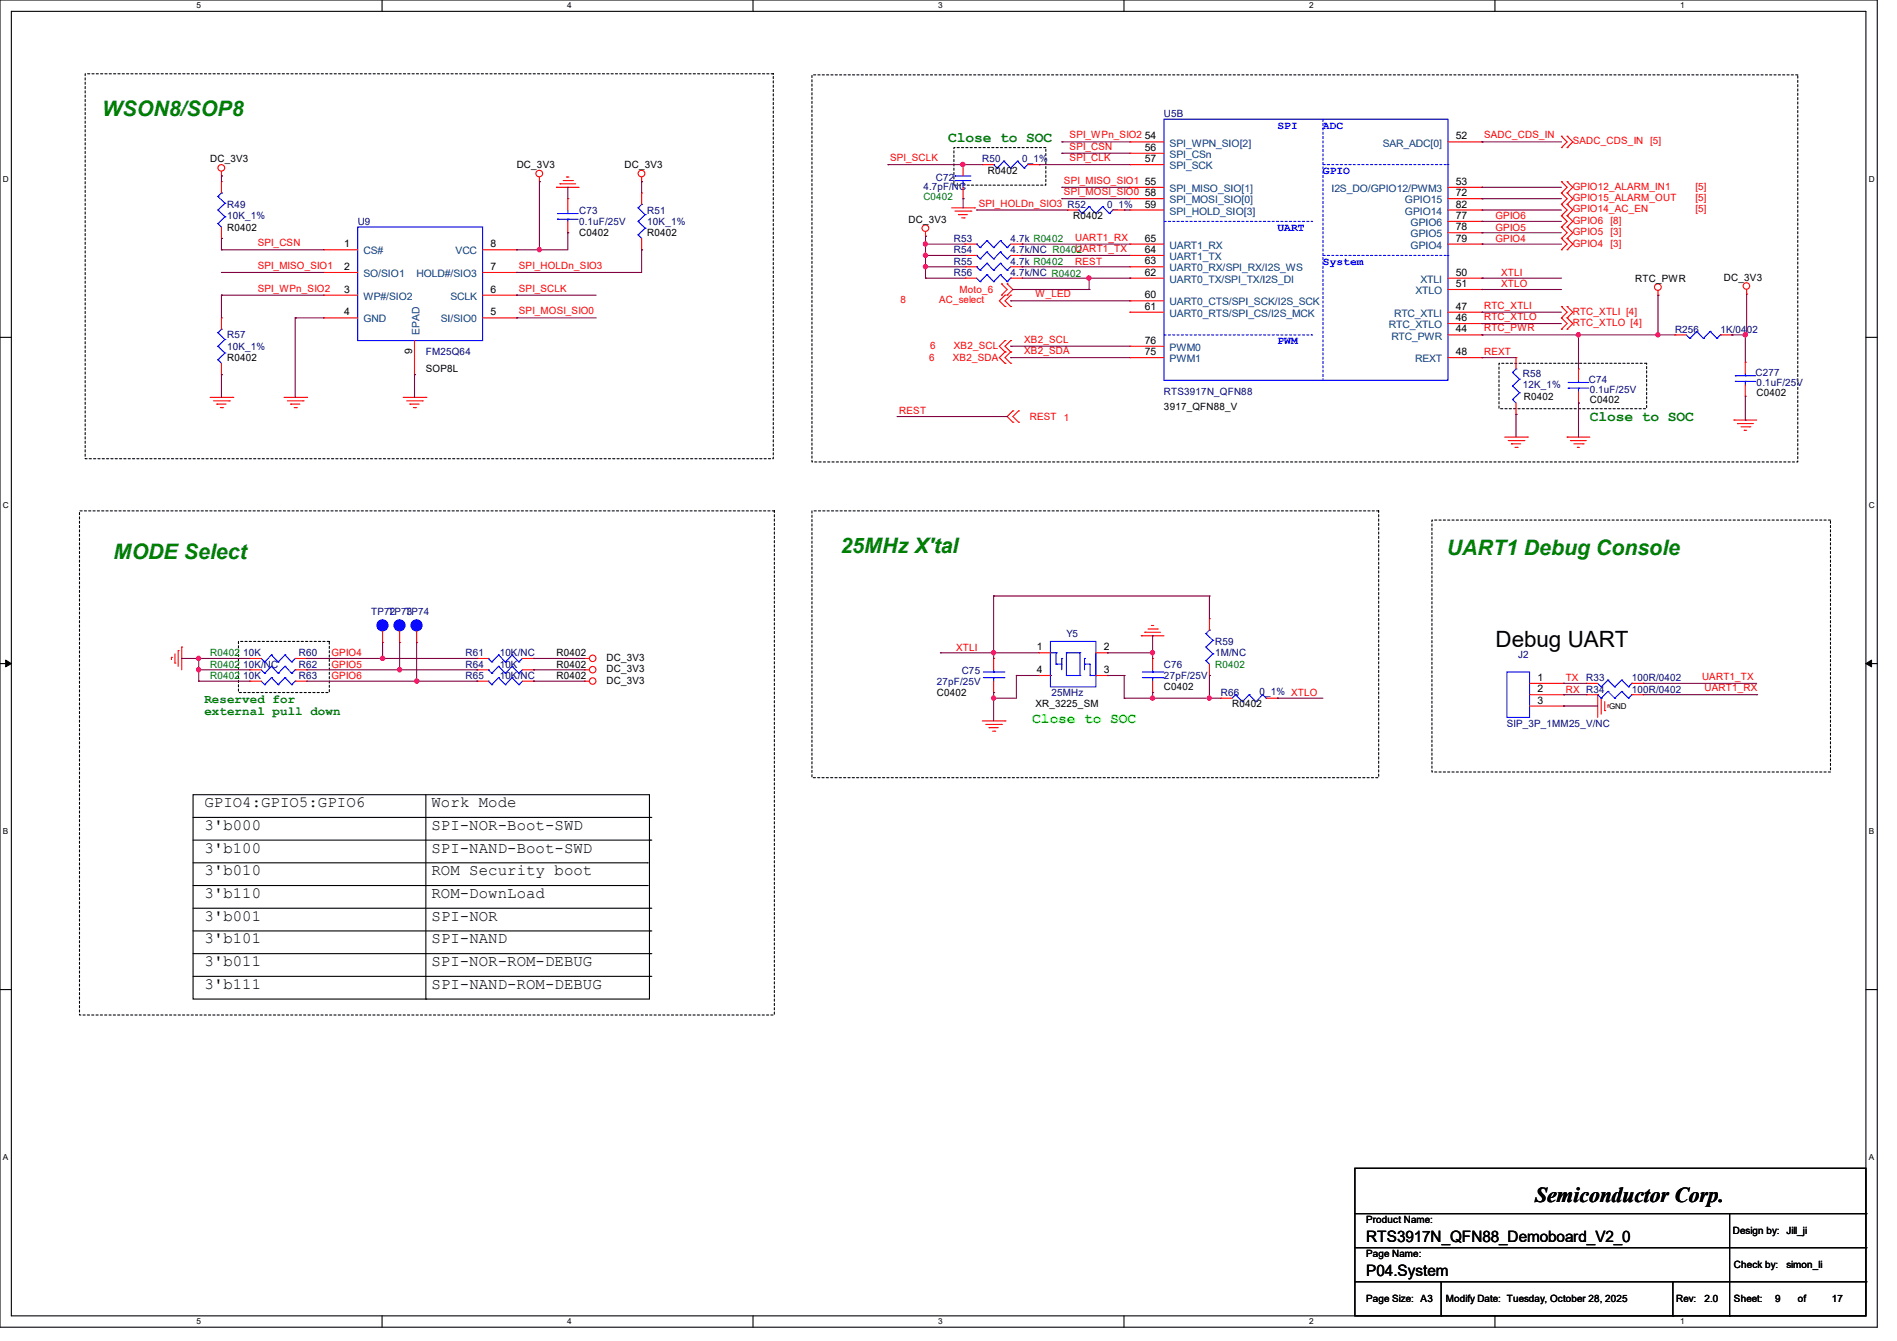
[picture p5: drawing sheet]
<svg xmlns="http://www.w3.org/2000/svg" width="297mm" height="210mm" viewBox="0 0 297 210" stroke-linecap="round" stroke-linejoin="round" font-family="sans-serif">
<path d="M0 0h293.9v207.9h-293.9zM1.8 1.8h290.3v204.3h-290.3z" fill="none" stroke="#000" stroke-width=".17"/>
<g fill="#fff">
<path d="M30.8 .2h.7v1.4h-.7z"/>
<path d="M30.8 206.2h.7v1.4h-.7z"/>
</g>
<path d="M59.8 0v1.8M59.8 206.1v1.8" fill="none" stroke="#000" stroke-width=".17"/>
<g fill="#fff">
<path d="M88.8 .2h.7v1.4h-.7z"/>
<path d="M88.8 206.2h.7v1.4h-.7z"/>
</g>
<path d="M117.9 0v1.8M117.9 206.1v1.8" fill="none" stroke="#000" stroke-width=".17"/>
<g fill="#fff">
<path d="M146.9 .2h.7v1.4h-.7z"/>
<path d="M146.9 206.2h.7v1.4h-.7z"/>
</g>
<path d="M176 0v1.8M176 206.1v1.8" fill="none" stroke="#000" stroke-width=".17"/>
<g fill="#fff">
<path d="M205 .2h.7v1.4h-.7z"/>
<path d="M205 206.2h.7v1.4h-.7z"/>
</g>
<path d="M234.1 0v1.8M234.1 206.1v1.8" fill="none" stroke="#000" stroke-width=".17"/>
<g fill="#fff">
<path d="M263.1 .2h.6v1.4h-.6z"/>
<path d="M263.1 206.2h.6v1.4h-.6z"/>
<path d="M.5 27.3h.9v1.4h-.9z"/>
<path d="M292.6 27.3h.9v1.4h-.9z"/>
<path d="M.5 78.4h.9v1.4h-.9z"/>
<path d="M292.6 78.4h.9v1.4h-.9z"/>
</g>
<path d="M0 52.8h1.8M292.1 52.8h1.8" fill="none" stroke="#000" stroke-width=".17"/>
<g fill="#fff">
<path d="M.5 129.5h.8v1.4h-.8z"/>
<path d="M292.6 129.5h.8v1.4h-.8z"/>
</g>
<path d="M0 103.9h1.8M292.1 103.9h1.8" fill="none" stroke="#000" stroke-width=".17"/>
<path d="M.9 103.4l.9 .5-.9 .5zM292.1 103.9l.9-.5v1z" fill="#000" stroke="#000" stroke-width=".16"/>
<g fill="#fff">
<path d="M.5 180.5h.8v1.4h-.8z"/>
<path d="M292.6 180.5h.8v1.4h-.8z"/>
</g>
<g fill="none" stroke="#000" stroke-width=".17">
<path d="M30.2 124.5h71.5v32h-71.5zM30.2 135.1h71.1M30.2 131.6h71.7M30.2 138.7h71.1M30.2 128h71.7M66.7 124.5v32M101.3 135.1h.1M101.3 138.7h.1M101.9 131.6h.1M101.9 128h.1M0 155h1.8M30.2 145.8h71.7"/>
<path d="M30.2 149.4h71.7M30.2 152.9h71.7M30.2 142.2h71.7M66.7 156.5h.1M101.9 145.8h.1M101.9 149.4h.1M101.9 152.9h.1M101.9 142.2h.1M292.1 155h1.8M212.1 183h80v23.1h-80zM212.1 195.4h80M212.1 190.1h80"/>
<path d="M270.8 190.1v16M292.1 195.4h.1M292.1 190.1h.1M212.1 200.7h80M225.6 206.1h.1M225.6 200.7v5.4M261.9 206.1h.1M261.9 200.7v5.4M270.8 206.1h.1M292.1 200.7h.1"/>
</g>
<path d="M13.3 11.6h107.8v60.2h-107.8zM127.1 11.7h154.4v60.6h-154.4zM149.4 23.1h14.3v5.9h-14.3zM234.7 56.9h23.1v7.1h-23.1zM12.4 80h108.8v79h-108.8zM127.1 80h88.8v41.8h-88.8zM224.2 81.4h62.4v39.5h-62.4zM37.3 100.5h14.3v8h-14.3z" fill="none" stroke="#000" stroke-width=".17" stroke-dasharray=".3"/>
<g fill="none" stroke="#f00" stroke-width=".17">
<path d="M34.7 27.6h.1M34.7 37.3h.1M34.7 28.4h.1M34.7 26.8v.8M34.7 28.4v1.8M34.7 35.6v1.7M50.7 39.1h.1M50.7 39.1h5.3M75.6 39.1h5.3M80.9 39.1h.1M84.5 28.4h.1M84.5 27.7v.7"/>
<path d="M87.1 29.3h.1M87.1 29.3h3.6M87.7 28.8h.1M87.7 28.8h2.4M88.2 28.3h1.4M88.7 27.7h.1M88.7 27.7h.4M88.9 36.4h.1M88.9 31.1h.1M88.9 31.1v1.8M88.9 34.7v1.7M89.6 28.3h.1"/>
<path d="M100.5 28.4h.1M100.5 39.1h.1M100.5 30.2h.1M100.5 27.7v.7M100.5 30.2v1.8M100.5 37.3v1.8M144.9 37h.1M144.9 36.3v.7M149 32.6h3.6M149.5 33.1h2.5M150.1 33.6h.1M150.1 33.6h1.4"/>
<path d="M150.6 34.1h.4M150.8 25.8h.1M150.8 31.1h.1M150.8 25.8v1.8M150.8 29.3v1.8M151 34.1h.1M151.1 38.2h.1M151.1 38.2h1.8M152 33.1h.1M152.6 32.6h.1M153.8 25.8h.1M153.8 25.8h1.8"/>
<path d="M158.2 38.2h1.8M160 38.2h.1M160.9 25.8h1.8M162.7 25.8h.1M167.1 32.9h.1M167.1 32.9h1.8M174.2 32.9h1.8M176 32.9h.1M176.9 31.1h.1M176.9 25.8h.1M176.9 22.2h.1M176.9 32.9h.1"/>
<path d="M176.9 29.3h.1M176.9 24h.1M176.9 38.2h.1M176.9 29.3h5.3M176.9 38.2h5.3M176.9 32.9h5.3M176.9 25.8h5.3M176.9 31.1h5.3M176.9 22.2h5.3M176.9 24h5.3M226.7 29.3h5.3M226.7 38.2h5.3"/>
<path d="M226.7 32.9h5.3M226.7 31.1h5.3M226.7 36.4h5.3M226.7 22.2h5.3M226.7 34.7h5.3M232 29.3h.1M232 38.2h.1M232 36.4h.1M232 22.2h.1M232 34.7h.1M232 32.9h.1M232 31.1h.1"/>
<path d="M244.5 23.1h.1M244.5 21.3h.1M244.5 30.2h.1M244.5 28.4h.1M244.5 32h.1M244.5 35.6h.1M244.5 33.8h.1M244.5 37.3h.1M244.5 39.1h.1M244.5 21.3l.9 .9-.9 .9M244.5 28.4l.9 .9-.9 .9M244.5 30.2l.9 .9-.9 .9"/>
<path d="M244.5 33.8l.9 .9-.9 .9M244.5 32l.9 .9-.9 .9M244.5 35.6l.9 .8-.9 .9M244.5 37.3l.9 .9-.9 .9M245.4 23.1h.1M245.4 21.3h.1M245.4 30.2h.1M245.4 28.4h.1M245.4 32h.1M245.4 35.6h.1M245.4 33.8h.1M245.4 37.3h.1"/>
<path d="M245.4 39.1h.1M245.4 21.3l.9 .9-.9 .9M245.4 28.4l.9 .9-.9 .9M245.4 30.2l.9 .9-.9 .9M245.4 33.8l.9 .9-.9 .9M245.4 32l.9 .9-.9 .9M245.4 35.6l.9 .8-.9 .9M245.4 37.3l.9 .9-.9 .9M34.7 58.7h.1M34.7 49.8h.1M34.7 49.8v1.8M34.7 56.9v1.8"/>
<path d="M50.7 42.7h.1M50.7 46.2h.1M50.7 49.8h.1M50.7 42.7h5.3M50.7 46.2h5.3M50.7 49.8h5.3M64.9 58.7h.1M64.9 53.3v5.4M75.6 42.7h5.3M75.6 46.2h5.3M75.6 49.8h5.3M80.9 49.8h.1"/>
<path d="M80.9 46.2h.1M80.9 42.7h.1M151.1 43.6h.1M151.1 41.8h.1M151.1 40h.1M151.1 43.6h1.8M151.1 41.8h1.8M151.1 40h1.8M156.8 46.2h.1M156.8 44.4h.1M156.8 44.4l.9 .9-.9 .9M157.4 55.1h.1"/>
<path d="M157.4 56.9h.1M157.4 53.3h.1M157.4 46.2h.1M157.4 48h.1M157.4 55.1l-.9 .9 .9 .9M157.4 53.3l-.9 .9 .9 .9M157.4 46.2l-.9 .9 .9 .9M157.7 44.4h.1M157.7 46.2h.1M157.7 44.4l.9 .9-.9 .9M158.2 55.1h.1M158.2 56.9h.1"/>
<path d="M158.2 53.3h.1M158.2 46.2h.1M158.2 48h.1M158.2 55.1l-.8 .9 .8 .9M158.2 53.3l-.8 .9 .8 .9M158.2 46.2l-.8 .9 .8 .9M158.2 43.6h1.8M158.2 41.8h1.8M158.2 40h1.8M160 43.6h.1M160 41.8h.1M160 40h.1"/>
<path d="M176.9 54.2h.1M176.9 56h.1M176.9 43.6h.1M176.9 48.9h.1M176.9 47.1h.1M176.9 41.8h.1M176.9 40h.1M176.9 43.6h5.3M176.9 41.8h5.3M176.9 54.2h5.3M176.9 56h5.3M176.9 48.9h5.3"/>
<path d="M176.9 47.1h5.3M176.9 40h5.3M226.7 43.6h5.3M226.7 56h5.3M226.7 50.7h5.3M226.7 52.5h5.3M226.7 48.9h5.3M226.7 45.3h5.3M232 50.7h.1M232 52.5h.1M232 48.9h.1M232 43.6h.1"/>
<path d="M232 45.3h.1M232 56h.1M237.4 56h.1M237.4 56v1.8M244.5 49.8h.1M244.5 48h.1M244.5 51.6h.1M244.5 48l.9 .9-.9 .9M244.5 49.8l.9 .9-.9 .9M245.4 49.8h.1M245.4 48h.1M245.4 51.6h.1"/>
<path d="M245.4 48l.9 .9-.9 .9M245.4 49.8l.9 .9-.9 .9M247.1 57.8h.1M247.1 57.8v1.8M259.6 46.2h.1M259.6 45.5v.7M262.3 52.5h.1M262.3 52.5h1.7M269.4 52.5h1.7M271.1 52.5h.1M273.3 56.7h.1M273.3 56.7v1.8"/>
<path d="M273.5 46.1h.1M273.5 45.3v.8M32.9 62.2h3.5M33.4 62.8h2.5M34 63.3h.1M34 63.3h1.4M34.5 63.8h.3M34.8 63.8h.1M35.9 62.8h.1M36.4 62.2h.1M44.4 62.2h3.6M45 62.8h2.5"/>
<path d="M45.5 63.3h.1M45.5 63.3h1.4M46.1 63.8h.3M46.4 63.8h.1M47.5 62.8h.1M48 62.2h.1M63.1 62.2h3.6M63.7 62.8h2.4M64.2 63.3h.1M64.2 63.3h1.4M64.7 63.8h.4M65.1 63.8h.1"/>
<path d="M66.1 62.8h.1M66.7 62.2h.1M158.6 64.3h.1M158.6 66.1h.1M158.6 64.3l-.9 .9 .9 .9M159.5 66.1h.1M159.5 64.3h.1M159.5 64.3l-.9 .9 .9 .9M235.6 68.5h3.5M236.1 69h2.5M236.6 69.5h.1M236.6 69.5h1.5"/>
<path d="M237.2 70.1h.3M237.4 64.9h.1M237.4 63.1v1.8M237.5 70.1h.1M238.6 69h.1M239.1 68.5h.1M245.4 68.5h.1M245.4 68.5h3.5M245.9 69h.1M245.9 69h2.5M246.4 69.5h1.5M247 70.1h.1"/>
<path d="M247 70.1h.3M247.1 63.1h.1M247.1 61.3v1.8M247.9 69.5h.1M271.5 65.8h.1M271.5 65.8h3.5M272 66.3h.1M272 66.3h2.5M272.6 66.8h1.4M273.1 67.4h.1M273.1 67.4h.4M273.3 62.1h.1"/>
<path d="M273.3 60.3v1.8M274 66.8h.1M59.9 98.8v1.8M62.6 98.8v1.8M65.2 98.8v1.8M178.7 99.6h.1M178.7 99.6h3.5M179.2 99h.1M179.2 99h2.5M179.7 98.5h1.5M180.3 98h.1M180.3 98h.3"/>
<path d="M181.2 98.5h.1M189.4 96.9h.1M189.4 96.9v1.8M26.8 103h.1M26.8 103v.3M27.4 103.8h.1M27.4 102.4v1.4M27.9 101.9h.1M27.9 101.9v2.5M28.4 101.3h.1M28.4 101.3v3.6M39.1 104.9h.1"/>
<path d="M39.1 103.1h.1M39.1 106.7h.1M39.1 106.7h1.8M39.1 104.9h1.8M39.1 103.1h1.8M46.2 106.7h1.8M46.2 104.9h1.8M46.2 103.1h1.8M48 104.9h.1M48 103.1h.1M48 106.7h.1M59.9 100.6h.1"/>
<path d="M62.6 100.6h.1M65.2 100.6h.1M74.7 104.9h.1M74.7 106.7h.1M74.7 103.1h.1M74.7 106.7h1.8M74.7 104.9h1.8M74.7 103.1h1.8M81.8 106.7h1.8M81.8 104.9h1.8M81.8 103.1h1.8M83.6 104.9h.1"/>
<path d="M83.6 106.7h.1M83.6 103.1h.1M91.6 106.7h.1M91.6 104.9h.1M91.6 103.1h.1M91.6 106.7h.7M91.6 104.9h.7M91.6 103.1h.7M153.8 112.9h3.6M154.3 113.5h2.5M154.9 114h.1M154.9 114h1.4"/>
<path d="M155.4 114.5h.3M155.6 103.1h.1M155.6 108.5h.1M155.6 103.1v1.8M155.6 106.7v1.8M155.7 114.5h.1M156.8 113.5h.1M157.4 112.9h.1M162.7 102.2h.1M162.7 105.8h.1M162.7 102.2h1.8M162.7 105.8h1.8"/>
<path d="M171.6 102.2h1.8M171.6 105.8h1.8M173.4 102.2h.1M173.4 105.8h.1M180.5 103.1h.1M180.5 108.5h.1M180.5 103.1v1.8M180.5 106.7v1.8M189.4 105.8h.1M189.4 104v1.8M191.1 109.3h.1M191.1 109.3h1.8"/>
<path d="M198.2 109.3h1.8M200 109.3h.1M239.5 108.8h5.3M239.5 107h5.3M239.5 110.6h5.3M244.8 107h.1M244.8 108.8h.1M244.8 110.6h.1M248.4 108.8h.1M248.4 107h.1M248.4 108.8h1.7M248.4 107h1.7"/>
<path d="M250.1 108.8h.1M250.1 108.8v3.6M250.7 109.3h.1M250.7 109.3v2.5M251.2 111.3h.1M251.2 109.9v1.4M251.8 110.4h.1M251.8 110.4v.4M255.5 108.8h1.8M255.5 107h1.8M257.3 108.8h.1M257.3 107h.1"/>
<circle cx="34.7" cy="26.3" r=".52"/>
<circle cx="84.4" cy="27.2" r=".52"/>
<circle cx="100.4" cy="27.2" r=".52"/>
<circle cx="144.9" cy="35.7" r=".52"/>
<circle cx="259.6" cy="45" r=".52"/>
<circle cx="273.4" cy="44.8" r=".51"/>
<circle cx="92.8" cy="106.7" r=".51"/>
<circle cx="92.8" cy="104.9" r=".51"/>
<circle cx="92.8" cy="103.1" r=".51"/>
</g>
<g fill="none" stroke="#00f" stroke-width=".17">
<path d="M182.2 18.7h44.5v40.9h-44.5zM34.1 35h.1M34.1 32.9h.1M34.1 30.8h.1M34.1 35l.6 .6M34.1 32.9l1.1 1.1M34.1 30.8l1.1 1M34.7 30.2h.1M34.7 30.2l-.6 .6M35.2 34h.1M35.2 31.8h.1M35.2 34l-1.1 1"/>
<path d="M35.2 31.8l-1.1 1.1M56 35.6h19.6v17.7h-19.6zM87.3 33.4h.1M87.3 34.3h.1M87.3 33.4h3.2M87.3 34.3h3.2M88.9 34.3h.1M88.9 33.4h.1M88.9 32.9v.5M88.9 34.3v.4M99.9 36.8h.1M99.9 34.7h.1"/>
<path d="M99.9 32.6h.1M99.9 36.8l.6 .5M99.9 34.7l1.1 1M99.9 32.6l1.1 1M100.5 32h.1M100.5 32l-.6 .6M101 35.7h.1M101 33.6h.1M101 35.7l-1.1 1.1M101 33.6l-1.1 1.1M149.5 27.6h.1M149.5 28.3h.1"/>
<path d="M149.5 27.6h2.5M149.5 28.3h2.5M150.8 29.3h.1M150.8 28.3v1M152.9 38.2h.1M152.9 38.2l.6 .6M153.5 38.8h.1M154.5 37.7h.1M154.5 39.5h.1M154.5 37.7l1.1 1.1M154.5 37.7l-1 1.1M154.5 39.5l1.1 1.1"/>
<path d="M154.5 39.5l-1 1.1M155.6 38.8h.1M155.6 25.8h.1M155.6 25.8l.5 .5M156.1 26.3h.1M156.6 37.7h.1M156.6 39.5h.1M156.6 37.7l1.1 1.1M156.6 37.7l-1 1.1M156.6 39.5l1.1 1.1M156.6 39.5l-1 1.1M157.2 25.2h.1"/>
<path d="M157.2 25.2l1 1.1M157.2 25.2l-1.1 1.1M157.7 38.8h.1M158.2 26.3h.1M158.2 38.2l-.5 .6M159.3 25.2h.1M159.3 25.2l1.1 1.1M159.3 25.2l-1.1 1.1M160.4 26.3h.1M160.9 25.8l-.5 .5M168.9 32.9h.1M168.9 32.9l.6 .5"/>
<path d="M169.5 33.4h.1M170.5 32.3h.1M170.5 32.3l1.1 1.1M170.5 32.3l-1 1.1M171.6 33.4h.1M172.6 32.3h.1M172.6 32.3l1.1 1.1M172.6 32.3l-1 1.1M173.7 33.4h.1M174.2 32.9l-.5 .5M34.1 56.3h.1M34.1 54.2h.1"/>
<path d="M34.1 52.1h.1M34.1 56.3l.6 .6M34.1 54.2l1.1 1.1M34.1 52.1l1.1 1.1M34.7 51.6h.1M34.7 51.6l-.6 .5M35.2 55.3h.1M35.2 53.2h.1M35.2 55.3l-1.1 1M35.2 53.2l-1.1 1M152.9 41.8h.1M152.9 40h.1"/>
<path d="M152.9 43.6l.6 .5M152.9 41.8l.6 .5M152.9 40l.6 .6M153.5 44.1h.1M153.5 42.3h.1M153.5 40.6h.1M154.5 43h.1M154.5 41.2h.1M154.5 43l-1 1.1M154.5 43l1.1 1.1M154.5 41.2l1.1 1.1M154.5 41.2l-1 1.1"/>
<path d="M155.6 44.1h.1M155.6 42.3h.1M155.6 40.6h.1M156.6 43h.1M156.6 41.2h.1M156.6 43l-1 1.1M156.6 43l1.1 1.1M156.6 41.2l1.1 1.1M156.6 41.2l-1 1.1M157.7 44.1h.1M157.7 42.3h.1M157.7 40.6h.1"/>
<path d="M158.2 43.6h.1M158.2 43.6l-.5 .5M158.2 41.8l-.5 .5M158.2 40l-.5 .6M236.8 58.3h.1M236.8 58.3l1.1 1.1M237.4 57.8h.1M237.4 57.8l-.6 .5M237.9 59.4h.1M237.9 59.4l-1.1 1.1M245.5 59.9h.1M245.5 59.9h3.3"/>
<path d="M247.1 59.9h.1M247.1 59.6v.3M264 52.5l.6 .5M264.6 53h.1M265.6 51.9h.1M265.6 51.9l-1 1.1M265.6 51.9l1.1 1.1M266.7 53h.1M267.8 51.9h.1M267.8 51.9l-1.1 1.1M267.8 51.9l1 1.1M268.8 53h.1"/>
<path d="M269.4 52.5h.1M269.4 52.5l-.6 .5M271.7 59.7h.1M271.7 58.8h.1M271.7 59.7h3.2M271.7 58.8h3.2M273.3 58.8h.1M273.3 59.7h.1M273.3 58.5v.3M273.3 59.7v.6M236.8 62.6h.1M236.8 60.5h.1"/>
<path d="M236.8 62.6l.6 .5M236.8 60.5l1.1 1M237.9 61.5h.1M237.9 61.5l-1.1 1.1M245.5 60.8h.1M245.5 60.8h3.3M247.1 60.8h.1M247.1 60.8v.5M188.8 99.2h.1M188.8 99.2l1.1 1.1M189.4 98.7h.1M189.4 98.7l-.6 .5"/>
<path d="M40.9 104.9l.5 .6M40.9 103.1l.5 .6M40.9 106.7l.5 .5M41.4 105.5h.1M41.4 103.7h.1M41.4 107.2h.1M42.5 104.4h.1M42.5 102.6h.1M42.5 106.1h.1M42.5 104.4l-1.1 1.1M42.5 104.4l1.1 1.1M42.5 102.6l-1.1 1.1"/>
<path d="M42.5 102.6l1.1 1.1M42.5 106.1l-1.1 1.1M42.5 106.1l1.1 1.1M43.6 105.5h.1M43.6 103.7h.1M43.6 107.2h.1M44.6 104.4h.1M44.6 102.6h.1M44.6 106.1h.1M44.6 104.4l-1 1.1M44.6 104.4l1.1 1.1M44.6 102.6l-1 1.1"/>
<path d="M44.6 102.6l1.1 1.1M44.6 106.1l-1 1.1M44.6 106.1l1.1 1.1M45.7 105.5h.1M45.7 103.7h.1M45.7 107.2h.1M46.2 104.9h.1M46.2 103.1h.1M46.2 106.7h.1M46.2 104.9l-.5 .6M46.2 103.1l-.5 .6M46.2 106.7l-.5 .5"/>
<path d="M76.5 104.9h.1M76.5 106.7h.1M76.5 103.1h.1M76.5 104.9l.5 .6M76.5 106.7l.5 .5M76.5 103.1l.5 .6M77 105.5h.1M77 107.2h.1M77 103.7h.1M78.1 104.4h.1M78.1 106.1h.1M78.1 102.6h.1"/>
<path d="M78.1 104.4l1 1.1M78.1 104.4l-1.1 1.1M78.1 106.1l1 1.1M78.1 106.1l-1.1 1.1M78.1 102.6l1 1.1M78.1 102.6l-1.1 1.1M79.1 105.5h.1M79.1 107.2h.1M79.1 103.7h.1M80.2 104.4h.1M80.2 106.1h.1M80.2 102.6h.1"/>
<path d="M80.2 104.4l1 1.1M80.2 104.4l-1.1 1.1M80.2 106.1l1 1.1M80.2 106.1l-1.1 1.1M80.2 102.6l1 1.1M80.2 102.6l-1.1 1.1M81.2 105.5h.1M81.2 107.2h.1M81.2 103.7h.1M81.8 104.9l-.6 .6M81.8 106.7l-.6 .5M81.8 103.1l-.6 .6"/>
<path d="M154 106.1h3.2M154 105.2h3.2M155.6 105.2h.1M155.6 106.1h.1M155.6 104.9v.3M155.6 106.1v.6M157.2 106.1h.1M157.2 105.2h.1M164.5 100.5h7.1v7.1h-7.1zM164.5 105.8h.1M165.4 104h.1M165.4 102.2h.1"/>
<path d="M165.4 102.2h-.9v3.6M165.4 104h.8M165.4 102.2v1.8M166.2 103.1h.1M166.2 103.1v1.8M167 105.8h.1M167 102.2h.1M167 102.2h2.1M167 105.8h2.1M167 102.2v3.6M169.1 102.2h.1M169.1 105.8h.1"/>
<path d="M169.1 102.2v3.6M169.8 103.1h.1M169.8 104h.1M169.8 103.1v1.8M169.8 104h.9v1.8M170.7 105.8h.1M170.7 105.8h.9M171.6 105.8h.1M171.6 102.2v3.6M178.9 106.1h3.2M178.9 105.2h3.2M180.5 105.2h.1"/>
<path d="M180.5 106.1h.1M180.5 104.9v.3M180.5 106.1v.6M182.1 106.1h.1M182.1 105.2h.1M188.8 103.5h.1M188.8 101.3h.1M188.8 103.5l.6 .5M188.8 101.3l1.1 1.1M189.9 102.4h.1M189.9 100.3h.1M189.9 102.4l-1.1 1.1"/>
<path d="M189.9 100.3l-1.1 1M193.5 108.8h.1M193.5 108.8l-.6 .5M193.5 108.8l1 1.1M194.5 109.9h.1M195.6 108.8h.1M195.6 108.8l-1.1 1.1M195.6 108.8l1 1.1M196.6 109.9h.1M197.7 108.8h.1M197.7 108.8l-1.1 1.1M197.7 108.8l.5 .5"/>
<path d="M198.2 109.3h.1M235.9 105.2h3.6v7.2h-3.6zM250.1 108.8l.6 .5M250.1 107l.6 .6M250.7 109.3h.1M250.7 107.6h.1M251.8 108.3h.1M251.8 106.5h.1M251.8 108.3l-1.1 1M251.8 108.3l1 1M251.8 106.5l-1.1 1.1M251.8 106.5l1 1.1"/>
<path d="M252.8 109.3h.1M252.8 107.6h.1M253.9 108.3h.1M253.9 106.5h.1M253.9 108.3l-1.1 1M253.9 108.3l1.1 1M253.9 106.5l-1.1 1.1M253.9 106.5l1.1 1.1M255 109.3h.1M255 107.6h.1M255.5 108.8h.1M255.5 107h.1"/>
<path d="M255.5 108.8l-.5 .5M255.5 107l-.5 .6"/>
</g>
<g fill="#00f" stroke="#00f" stroke-width=".17">
<circle cx="62.5" cy="97.9" r=".87"/>
<circle cx="59.9" cy="97.9" r=".87"/>
<circle cx="65.2" cy="97.9" r=".87"/>
</g>
<path d="M207.1 18.7v40.9M182.2 34.7h23.2M205.4 34.7h.1M207.1 25.8h19.6M226.7 25.8h.1M182.2 52.5h23.2M205.4 52.5h.1M207.1 59.6h.1M207.1 40h19.6M226.7 40h.1" fill="none" stroke="#00f" stroke-width=".17" stroke-dasharray=".3"/>
<g fill="none" stroke="#800040" stroke-width=".17">
<path d="M34.7 37.3h.1M34.7 39.1h.1M34.7 27.6h.1M34.7 27.6v.8M34.7 37.3v1.8M34.7 39.1h16M80.9 39.1h.1M84.5 39.1h.1M84.5 28.4h.1M84.5 28.4v10.7M88.9 29.3h.1M88.9 36.4h.1"/>
<path d="M88.9 29.3v1.8M88.9 36.4v2.7h-8M100.5 28.4h.1M100.5 39.1h.1M100.5 28.4v1.8M100.5 39.1v3.6h-19.6M139 25.8h.1M139 25.8h14.8M144.9 38.2h.1M144.9 37h.1M144.9 37v6.6M144.9 38.2h6.2"/>
<path d="M150.8 31.1h.1M150.8 25.8h.1M150.8 31.1v1.5M152.9 32.9h.1M152.9 32.9h14.2M160 38.2h.1M160 38.2h16.9M162.7 25.8h.1M162.7 25.8h14.2M166.2 24h.1M166.2 29.3h.1M166.2 31.1h.1"/>
<path d="M166.2 22.2h.1M166.2 31.1h10.7M166.2 22.2h10.7M166.2 24h10.7M166.2 29.3h10.7M176 32.9h.1M176 32.9h.9M232 31.1h.1M232 22.2h.1M232 34.7h.1M232 38.2h.1M232 36.4h.1"/>
<path d="M232 32.9h.1M232 29.3h.1M232 32.9h12.5M232 31.1h12.5M232 22.2h12.5M232 29.3h12.5M232 38.2h12.5M232 34.7h12.5M232 36.4h12.5M34.7 58.7h.1M34.7 46.2h.1M34.7 42.7h.1"/>
<path d="M34.7 46.2v3.6M34.7 58.7v3.5M34.7 42.7h16M34.7 46.2h16M46.2 49.8h.1M46.2 49.8h4.5M46.2 49.8v12.4M64.9 58.7h.1M64.9 58.7v3.5M80.9 49.8h.1M80.9 42.7h.1M80.9 46.2h.1"/>
<path d="M80.9 49.8h12.4M80.9 46.2h12.4M144.9 40h.1M144.9 41.8h.1M144.9 43.6h.1M144.9 40h6.2M144.9 41.8h6.2M144.9 43.6h6.2M158.2 47.1h.1M158.2 54.2h.1M158.2 56h.1M158.2 47.1h18.7"/>
<path d="M158.2 54.2h18.7M158.2 56h18.7M158.6 45.3h.1M158.6 45.3h11.9M160 40h.1M160 41.8h.1M160 40h16.9M160 41.8h16.9M160 43.6h16.9M170.5 43.6h.1M170.5 45.3h.1M170.5 43.6v1.7"/>
<path d="M176.9 43.6h.1M232 43.6h.1M232 45.3h.1M232 48.9h.1M232 50.7h.1M232 52.5h.1M232 56h.1M232 52.5h30.3M232 43.6h12.5M232 45.3h12.5M232 48.9h12.5M232 50.7h12.5"/>
<path d="M232 56h5.4M247.1 52.5h.1M247.1 52.5v5.3M259.6 46.2h.1M259.6 52.5h.1M259.6 46.2v6.3M271.1 52.5h.1M271.1 52.5h2.4M273.3 52.5h.1M273.3 52.5v4.2M273.5 52.5h.1M273.5 46.1v6.4"/>
<path d="M140.5 65.2h.1M140.5 65.2h17.2M237.4 64.9h.1M237.4 64.9v3.6M247.1 63.1h.1M247.1 63.1v5.4M273.3 65.8h.1M273.3 62.1v3.7M155.6 93.3h.1M155.6 93.3h33.8M155.6 93.3v9.8M180.5 99.6h.1"/>
<path d="M180.5 99.6v3.5M189.4 93.3h.1M189.4 93.3v3.6M28.4 103.1h.1M28.4 103.1h10.7M31.1 103.1h.1M31.1 104.9h.1M31.1 106.7h.1M31.1 106.7h8M31.1 103.1v3.6M31.1 104.9h8M48 106.7h26.7"/>
<path d="M48 103.1h26.7M48 104.9h26.7M59.9 103.1h.1M59.9 100.6v2.5M62.6 104.9h.1M62.6 100.6v4.3M65.2 106.7h.1M65.2 100.6v6.1M74.7 103.1h.1M74.7 104.9h.1M74.7 106.7h.1M83.6 106.7h.1"/>
<path d="M83.6 104.9h.1M83.6 103.1h.1M83.6 106.7h8M83.6 103.1h8M83.6 104.9h8M147.2 102.2h.1M147.2 102.2h15.5M155.6 102.2h.1M155.6 108.5h.1M155.6 109.3h.1M155.6 108.5v4.4M159.1 105.8h.1"/>
<path d="M159.1 105.8v3.5h-3.5M159.1 105.8h3.6M173.4 102.2h.1M173.4 105.8h.1M173.4 102.2h7.1M173.4 105.8h2.6M176 109.3h.1M176 105.8h.1M176 109.3h15.1M176 105.8v3.5M180.5 108.5h.1M180.5 109.3h.1"/>
<path d="M180.5 102.2h.1M180.5 108.5v.8M189.4 105.8h.1M189.4 109.3h.1M189.4 105.8v3.5M200 109.3h.1M200 109.3h7.1M244.8 107h.1M244.8 108.8h.1M244.8 110.6h.1M244.8 107h3.6M244.8 108.8h3.6"/>
<path d="M244.8 110.6h5.3M257.3 107h.1M257.3 107h17.7M257.3 108.8h17.7M275 108.8h.1"/>
</g>
<g fill="#f0f" stroke="#f0f" stroke-width=".17">
<circle cx="59.9" cy="103.1" r=".34"/>
<circle cx="31.1" cy="103.1" r=".33"/>
<circle cx="31.1" cy="104.9" r=".33"/>
<circle cx="84.4" cy="39.1" r=".33"/>
<circle cx="259.6" cy="52.4" r=".33"/>
<circle cx="247.1" cy="52.4" r=".33"/>
<circle cx="150.7" cy="25.8" r=".34"/>
<circle cx="144.9" cy="38.2" r=".33"/>
<circle cx="144.9" cy="40" r=".33"/>
<circle cx="144.9" cy="41.8" r=".33"/>
<circle cx="170.5" cy="43.5" r=".34"/>
<circle cx="189.3" cy="109.3" r=".33"/>
<circle cx="180.4" cy="109.3" r=".33"/>
<circle cx="155.5" cy="109.3" r=".33"/>
<circle cx="155.5" cy="102.2" r=".33"/>
<circle cx="180.4" cy="102.2" r=".33"/>
<circle cx="62.6" cy="104.9" r=".34"/>
<circle cx="65.2" cy="106.7" r=".34"/>
<circle cx="273.3" cy="52.4" r=".34"/>
</g>
<text font-size="3.5" x="234.1" y="101.3">Debug UART</text>
<g font-size="3.3" fill="#008000">
<text x="16" y="18.2">WSON8/SOP8</text>
<text x="17.8" y="87.5">MODE Select</text>
<text x="131.6" y="86.6">25MHz X'tal</text>
<text x="226.5" y="87">UART1 Debug Console</text>
</g>
<text font-size="3.3" x="240.4" y="188.3">Semiconductor Corp.</text>
<g font-size="2.5">
<text x="32" y="130">3'b000</text>
<text x="32" y="126.4">GPIO4:GPIO5:GPIO6</text>
<text x="67.6" y="130">SPI-NOR-Boot-SWD</text>
<text x="67.6" y="126.4">Work Mode</text>
<text x="32" y="137.1">3'b010</text>
<text x="32" y="133.5">3'b100</text>
<text x="67.6" y="133.5">SPI-NAND-Boot-SWD</text>
<text x="67.6" y="137.1">ROM Security boot</text>
<text x="32" y="140.6">3'b110</text>
<text x="67.6" y="140.6">ROM-DownLoad</text>
<text x="32" y="147.7">3'b101</text>
<text x="32" y="144.2">3'b001</text>
<text x="67.6" y="147.7">SPI-NAND</text>
<text x="67.6" y="144.2">SPI-NOR</text>
<text x="32" y="154.9">3'b111</text>
<text x="32" y="151.3">3'b011</text>
<text x="67.6" y="154.9">SPI-NAND-ROM-DEBUG</text>
<text x="67.6" y="151.3">SPI-NOR-ROM-DEBUG</text>
<text x="213.9" y="194.4">RTS3917N_QFN88_Demoboard_V2_0</text>
<text x="213.9" y="199.8">P04.System</text>
</g>
<g font-size="2.3" fill="#008000">
<text x="148.5" y="22.3">Close to SOC</text>
<text x="248.9" y="65.9">Close to SOC</text>
</g>
<text font-size="2.3" fill="#0f0" x="161.6" y="113.2">Close to SOC</text>
<g font-size="1.9" fill="#008000">
<text x="32" y="110.1">Reserved for</text>
<text x="32" y="112">external pull down</text>
</g>
<g font-size="1.7" fill="#00f">
<text x="200" y="20.2">SPI</text>
<text x="207.1" y="20.2">ADC</text>
<text x="207.1" y="27.3">GPIO</text>
<text x="200" y="36.2">UART</text>
<text x="207.1" y="41.5">System</text>
<text x="200" y="53.9">PWM</text>
</g>
<g font-size="1.6" fill="#f00">
<text x="167.5" y="23.5">SPI_CSN</text>
<text x="167.5" y="21.7">SPI_WPn_SIO2</text>
<text x="232.4" y="21.7">SADC_CDS_IN</text>
<text x="246.3" y="22.6">SADC_CDS_IN [5]</text>
<text x="139.4" y="25.2">SPI_SCLK</text>
<text x="166.6" y="28.8">SPI_MISO_SIO1</text>
<text x="167.5" y="25.2">SPI_CLK</text>
<text x="246.3" y="29.7">GPIO12_ALARM_IN1</text>
<text x="265.5" y="29.7">[5]</text>
<text x="153.2" y="32.3">SPI_HOLDn_SIO3 R52</text>
<text x="166.6" y="30.6">SPI_MOSI_SIO0</text>
<text x="234.1" y="34.3">GPIO6</text>
<text x="246.3" y="31.5">GPIO15_ALARM_OUT</text>
<text x="246.3" y="35.1">GPIO6</text>
<text x="246.3" y="33.3">GPIO14_AC_EN</text>
<text x="252.1" y="35.1">[8]</text>
<text x="265.5" y="31.5">[5]</text>
<text x="265.5" y="33.3">[5]</text>
<text x="40.3" y="38.6">SPI_CSN</text>
<text x="168.4" y="37.7">UART1_RX</text>
<text x="168.4" y="39.5">UART1_TX</text>
<text x="168.4" y="41.4">REST</text>
<text x="234.1" y="37.9">GPIO4</text>
<text x="234.1" y="36.1">GPIO5</text>
<text x="246.3" y="36.8">GPIO5</text>
<text x="246.3" y="38.6">GPIO4</text>
<text x="252.1" y="36.8">[3]</text>
<text x="252.1" y="38.6">[3]</text>
<text x="40.3" y="45.7">SPI_WPn_SIO2</text>
<text x="40.3" y="42.1">SPI_MISO_SIO1</text>
<text x="81.2" y="42.1">SPI_HOLDn_SIO3</text>
<text x="81.2" y="45.7">SPI_SCLK</text>
<text x="141" y="47.5">8</text>
<text x="147" y="47.5">AC_select</text>
<text x="150.2" y="45.9">Moto_6</text>
<text x="162.1" y="46.6">W_LED</text>
<text x="235" y="43.2">XTLI</text>
<text x="235" y="45">XTLO</text>
<text x="81.2" y="49.2">SPI_MOSI_SIO0</text>
<text x="160.4" y="53.7">XB2_SCL</text>
<text x="232.4" y="48.3">RTC_XTLI</text>
<text x="232.4" y="50.1">RTC_XTLO</text>
<text x="232.4" y="51.9">RTC_PWR</text>
<text x="246.3" y="49.3">RTC_XTLI [4]</text>
<text x="246.3" y="51.1">RTC_XTLO [4]</text>
<text x="145.5" y="56.6">6</text>
<text x="145.6" y="54.6">6</text>
<text x="149.2" y="56.6">XB2_SDA</text>
<text x="149.4" y="54.6">XB2_SCL</text>
<text x="160.4" y="55.5">XB2_SDA</text>
<text x="232.4" y="55.7">REXT</text>
<text x="140.8" y="64.9">REST</text>
<text x="161.2" y="65.8">REST</text>
<text x="166.6" y="66">1</text>
<text x="149.7" y="101.9">XTLI</text>
<text x="51.9" y="106.3">GPIO6</text>
<text x="51.9" y="102.8">GPIO4</text>
<text x="51.9" y="104.6">GPIO5</text>
<text x="245.2" y="106.7">TX</text>
<text x="266.5" y="106.5">UART1_TX</text>
<text x="245.2" y="108.5">RX R34</text>
<text x="266.9" y="108.2">UART1_RX</text>
</g>
<g font-size="1.6">
<text x="179.2" y="21.8">54</text>
<text x="179.2" y="23.6">56</text>
<text x="227.9" y="21.8">52</text>
<text x="32.9" y="25.4">DC_3V3</text>
<text x="80.9" y="26.3">DC_3V3</text>
<text x="97.8" y="26.3">DC_3V3</text>
<text x="154.7" y="27.2">R0402</text>
<text x="179.2" y="25.4">57</text>
<text x="179.2" y="29">55</text>
<text x="227.9" y="29">53</text>
<text x="142.2" y="34.9">DC_3V3</text>
<text x="168" y="34.3">R0402</text>
<text x="179.2" y="30.7">58</text>
<text x="179.2" y="32.5">59</text>
<text x="227.9" y="34.3">77</text>
<text x="227.9" y="32.5">82</text>
<text x="227.9" y="30.7">72</text>
<text x="35.6" y="36.1">R0402</text>
<text x="53.9" y="38.7">1</text>
<text x="76.8" y="38.7">8</text>
<text x="90.7" y="37">C0402</text>
<text x="101.3" y="37">R0402</text>
<text x="179.2" y="41.4">63</text>
<text x="179.2" y="39.6">64</text>
<text x="179.2" y="37.8">65</text>
<text x="227.9" y="37.8">79</text>
<text x="227.9" y="36.1">78</text>
<text x="53.9" y="42.3">2</text>
<text x="53.9" y="45.8">3</text>
<text x="76.8" y="45.8">6</text>
<text x="76.8" y="42.3">7</text>
<text x="179.2" y="43.2">62</text>
<text x="179.2" y="46.7">60</text>
<text x="227.9" y="43.2">50</text>
<text x="227.9" y="45">51</text>
<text x="256" y="44.1">RTC_PWR</text>
<text x="269.9" y="43.9">DC_3V3</text>
<text x="53.9" y="49.4">4</text>
<text x="76.8" y="49.4">5</text>
<text x="179.2" y="53.8">76</text>
<text x="179.2" y="48.5">61</text>
<text x="227.9" y="50.3">46</text>
<text x="227.9" y="52.1">44</text>
<text x="227.9" y="48.5">47</text>
<text x="35.6" y="56.6">R0402</text>
<text x="64.5" y="55.5" transform="rotate(-90 64.5 55.5)">9</text>
<text x="66.7" y="58.3">SOP8L</text>
<text x="179.2" y="55.6">75</text>
<text x="227.9" y="55.6">48</text>
<text x="182.2" y="64.2">3917_QFN88_V</text>
<text x="238.6" y="62.6">R0402</text>
<text x="248.9" y="63.1">C0402</text>
<text x="275" y="62.1">C0402</text>
<text x="162.3" y="101.9">1</text>
<text x="172.8" y="101.9">2</text>
<text x="87.1" y="104.6">R0402</text>
<text x="87.1" y="106.3">R0402</text>
<text x="87.1" y="102.8">R0402</text>
<text x="95" y="107.1">DC_3V3</text>
<text x="95" y="105.3">DC_3V3</text>
<text x="95" y="103.5">DC_3V3</text>
<text x="162.3" y="105.4">4</text>
<text x="172.8" y="105.4">3</text>
<text x="240.7" y="106.6">1</text>
<text x="146.7" y="109">C0402</text>
<text x="162.1" y="110.8">XR_3225_SM</text>
<text x="182.2" y="108.1">C0402</text>
<text x="192.9" y="110.8">R0402</text>
<text x="240.7" y="108.4">2</text>
<text x="240.7" y="110.2">3</text>
<text x="213.9" y="191.5">Product Name:</text>
<text x="213.9" y="196.8">Page Name:</text>
<text x="271.3" y="193.3">Design by:</text>
<text x="279.7" y="193.3">Jill_ji</text>
<text x="213.9" y="204">Page Size: A3</text>
<text x="226.4" y="204">Modify Date: Tuesday, October 28, 2025</text>
<text x="262.4" y="204">Rev:</text>
<text x="266.9" y="204">2.0</text>
<text x="271.5" y="204">Sheet:</text>
<text x="271.5" y="198.6">Check by:</text>
<text x="277.9" y="204">9</text>
<text x="279.7" y="198.6">simon_li</text>
<text x="281.5" y="204">of</text>
<text x="286.8" y="204">17</text>
</g>
<g font-size="1.6" fill="#000080">
<text x="182.2" y="18.3">U5B</text>
<text x="144.6" y="29.7">4.7pF/NC</text>
<text x="146.5" y="28.3">C72</text>
<text x="153.8" y="25.4">R50</text>
<text x="160" y="25.4">0_1%</text>
<text x="35.6" y="32.6">R49</text>
<text x="35.6" y="34.3">10K_1%</text>
<text x="56" y="35.2">U9</text>
<text x="90.7" y="33.4">C73</text>
<text x="90.7" y="35.2">0.1uF/25V</text>
<text x="101.3" y="33.4">R51</text>
<text x="101.3" y="35.2">10K_1%</text>
<text x="173.4" y="32.6">0_1%</text>
<text x="149.4" y="37.9">R53</text>
<text x="149.4" y="41.4">R55</text>
<text x="149.4" y="39.7">R54</text>
<text x="158.2" y="37.9">4.7k R0402</text>
<text x="158.2" y="41.4">4.7k R0402</text>
<text x="158.2" y="39.7">4.7k/NC R0402</text>
<text x="149.4" y="43.2">R56</text>
<text x="158.2" y="43.2">4.7k/NC R0402</text>
<text x="35.6" y="53">R57</text>
<text x="262.3" y="52.1">R256</text>
<text x="269.4" y="52.1">1K/0402</text>
<text x="35.6" y="54.8">10K_1%</text>
<text x="66.7" y="55.7">FM25Q64</text>
<text x="238.4" y="59.1">R58</text>
<text x="248.7" y="59.9">C74</text>
<text x="274.9" y="58.9">C277</text>
<text x="182.2" y="61.9">RTS3917N_QFN88</text>
<text x="238.4" y="60.8">12K_1%</text>
<text x="248.9" y="61.6">0.1uF/25V</text>
<text x="275" y="60.5">0.1uF/25V</text>
<text x="58.1" y="96.4">TP72</text>
<text x="60.8" y="96.4">TP73</text>
<text x="63.5" y="96.4">TP74</text>
<text x="167" y="99.8">Y5</text>
<text x="190.2" y="101">R59</text>
<text x="38.1" y="104.6">10K/NC</text>
<text x="38.1" y="102.8">10K</text>
<text x="38.1" y="106.3">10K</text>
<text x="46.8" y="104.6">R62</text>
<text x="46.8" y="102.8">R60</text>
<text x="46.8" y="106.3">R63</text>
<text x="72.9" y="104.6">R64</text>
<text x="72.9" y="106.3">R65</text>
<text x="72.9" y="102.8">R61</text>
<text x="78.2" y="104.6">10K</text>
<text x="78.2" y="106.3">10K/NC</text>
<text x="78.2" y="102.8">10K/NC</text>
<text x="146.7" y="107.2">27pF/25V</text>
<text x="150.6" y="105.6">C75</text>
<text x="182.2" y="104.6">C76</text>
<text x="182.2" y="106.3">27pF/25V</text>
<text x="190.2" y="102.8">1M/NC</text>
<text x="237.7" y="103.1">J2</text>
<text x="248.4" y="106.7">R33</text>
<text x="255.5" y="106.7">100R/0402</text>
<text x="164.6" y="109">25MHz</text>
<text x="191.1" y="109">R66</text>
<text x="197.2" y="108.8">0_1% XTLO</text>
<text x="235.9" y="113.8">SIP_3P_1MM25_V/NC</text>
<text x="255.5" y="108.5">100R/0402</text>
</g>
<g font-size="1.6" fill="#004080">
<text x="183.1" y="22.9">SPI_WPN_SIO[2]</text>
<text x="216.5" y="22.9">SAR_ADC[0]</text>
<text x="183.1" y="26.5">SPI_SCK</text>
<text x="183.1" y="24.7">SPI_CSn</text>
<text x="183.1" y="31.8">SPI_MOSI_SIO[0]</text>
<text x="183.1" y="33.6">SPI_HOLD_SIO[3]</text>
<text x="183.1" y="30.1">SPI_MISO_SIO[1]</text>
<text x="208.4" y="30.1">I2S_DO/GPIO12/PWM3</text>
<text x="220" y="33.6">GPIO14</text>
<text x="220" y="31.8">GPIO15</text>
<text x="220.8" y="35.4">GPIO6</text>
<text x="56.9" y="39.8">CS#</text>
<text x="71.3" y="39.8">VCC</text>
<text x="183.1" y="40.7">UART1_TX</text>
<text x="183.1" y="38.9">UART1_RX</text>
<text x="220.8" y="38.9">GPIO4</text>
<text x="220.8" y="37.2">GPIO5</text>
<text x="56.9" y="43.4">SO/SIO1</text>
<text x="56.9" y="46.9">WP#/SIO2</text>
<text x="65.2" y="43.4">HOLD#/SIO3</text>
<text x="70.5" y="46.9">SCLK</text>
<text x="183.1" y="44.3">UART0_TX/SPI_TX/I2S_DI</text>
<text x="183.1" y="47.8">UART0_CTS/SPI_SCK/I2S_SCK</text>
<text x="183.1" y="42.5">UART0_RX/SPI_RX/I2S_WS</text>
<text x="221.6" y="46.1">XTLO</text>
<text x="222.4" y="44.3">XTLI</text>
<text x="56.9" y="50.5">GND</text>
<text x="65.7" y="52.5" transform="rotate(-90 65.7 52.5)">EPAD</text>
<text x="69" y="50.5">SI/SIO0</text>
<text x="183.1" y="49.6">UART0_RTS/SPI_CS/I2S_MCK</text>
<text x="217.5" y="51.4">RTC_XTLO</text>
<text x="217.8" y="53.2">RTC_PWR</text>
<text x="218.3" y="49.6">RTC_XTLI</text>
<text x="183.1" y="54.9">PWM0</text>
<text x="183.1" y="56.7">PWM1</text>
<text x="221.6" y="56.7">REXT</text>
</g>
<g font-size="1.6" fill="#008000">
<text x="144.6" y="31.3">C0402</text>
<text x="32.9" y="104.6">R0402</text>
<text x="32.9" y="102.8">R0402</text>
<text x="32.9" y="106.3">R0402</text>
<text x="190.2" y="104.6">R0402</text>
</g>
<g font-size="1.3">
<text x="30.8" y="1.3">5</text>
<text x="88.8" y="1.3">4</text>
<text x="146.9" y="1.3">3</text>
<text x="205" y="1.3">2</text>
<text x="263.1" y="1.3">1</text>
<text x=".5" y="28.4">D</text>
<text x="292.6" y="28.4">D</text>
<text x=".5" y="79.5">C</text>
<text x="292.6" y="79.5">C</text>
<text x="251.9" y="111">GND</text>
<text x=".5" y="130.6">B</text>
<text x="292.6" y="130.6">B</text>
<text x=".5" y="181.7">A</text>
<text x="292.6" y="181.7">A</text>
<text x="30.8" y="207.4">5</text>
<text x="88.8" y="207.4">4</text>
<text x="146.9" y="207.4">3</text>
<text x="205" y="207.4">2</text>
<text x="263.1" y="207.4">1</text>
</g>
</svg>
